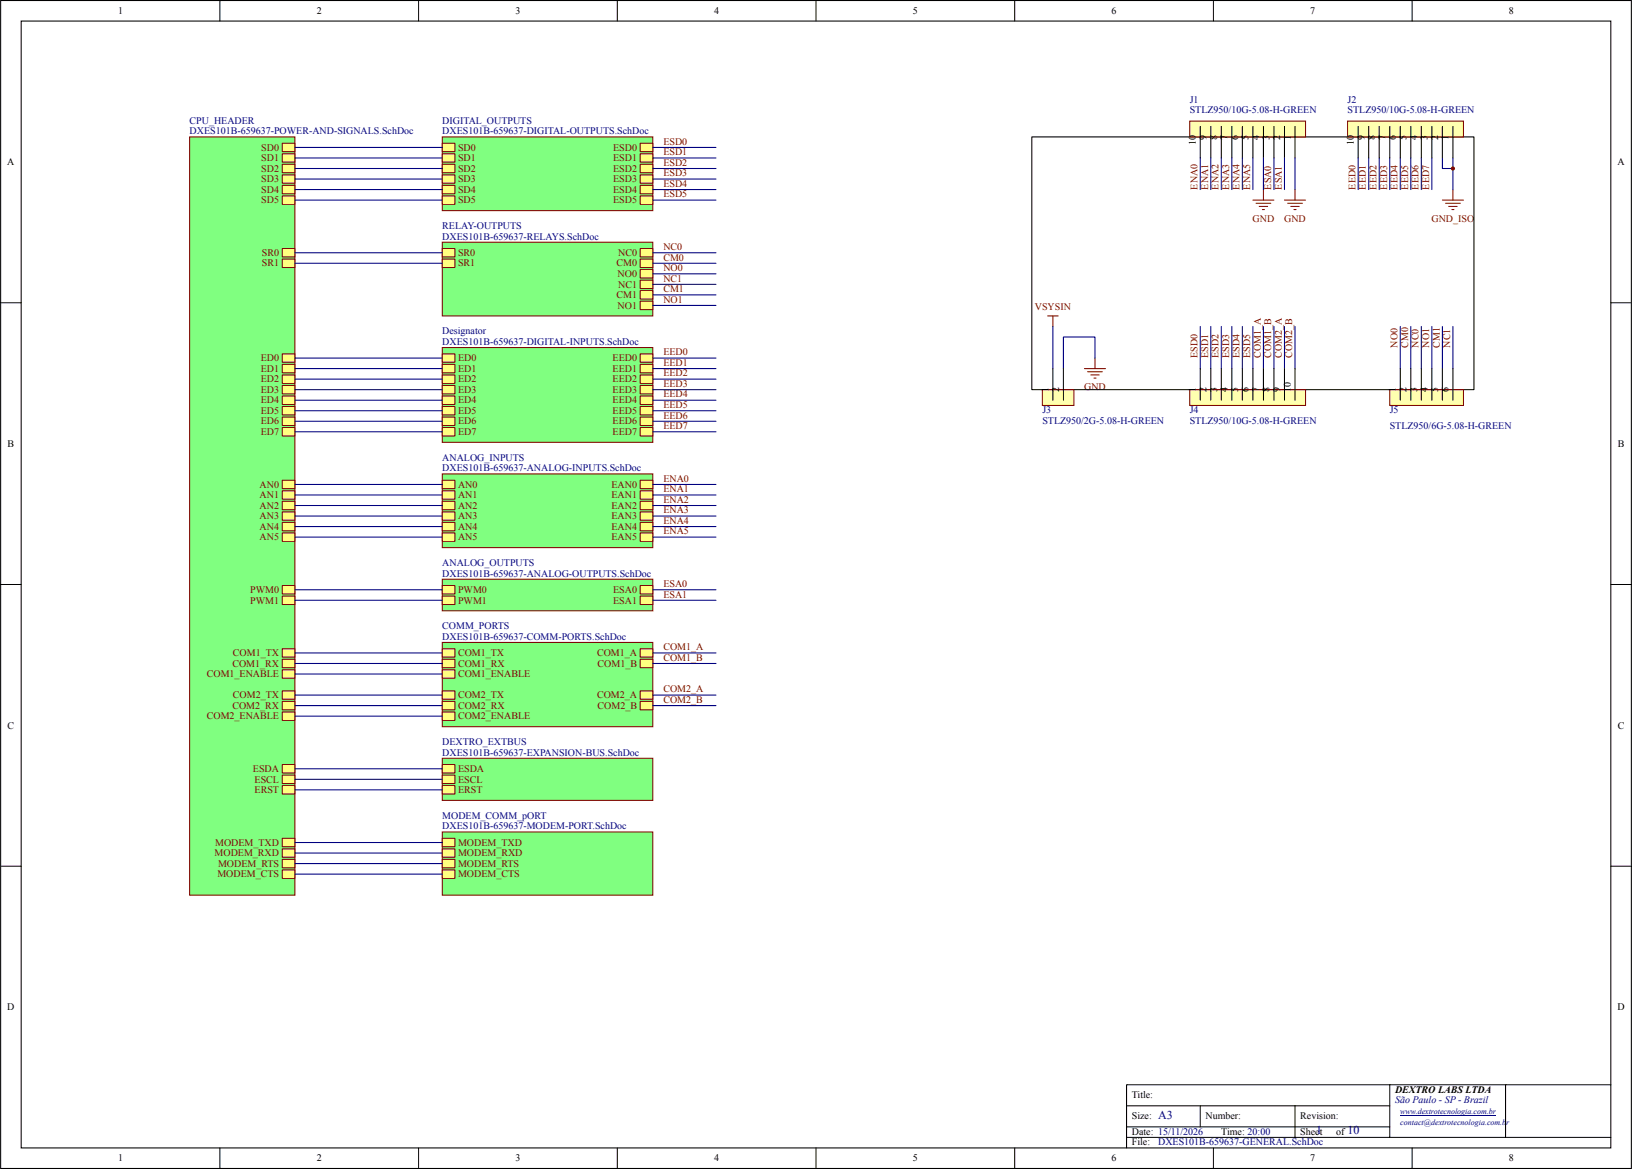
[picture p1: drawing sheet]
<svg xmlns="http://www.w3.org/2000/svg" width="394mm" height="282mm" viewBox="0 0 394 282" stroke-linecap="round" stroke-linejoin="round" font-family="sans-serif">
<path d="M.2 .1h393.3v281.7h-393.3zM5.1 5.1h383.5v271.7h-383.5zM271.8 266.7h63.5M271.8 274.3h116.8M271.8 271.7h63.5M289.5 266.7v5M312.4 266.7v7.6M335.3 261.6v12.7M363.2 261.6h-91.4v15.2M388.6 261.6h-25.4v12.7" fill="none" stroke="#000" stroke-width=".25"/>
<g fill="none" stroke="#000" stroke-width=".24">
<path d="M53 .1v5M101 .1v5M148.9 .1v5M196.8 .1v5M244.8 .1v5M292.7 .1v5M340.7 .1v5M.2 73h4.9M388.6 73h4.9M.2 140.9h4.9M388.6 140.9h4.9M.2 208.9h4.9"/>
<path d="M388.6 208.9h4.9M53 276.8v5M101 276.8v5M148.9 276.8v5M196.8 276.8v5M244.8 276.8v5M292.7 276.8v5M340.7 276.8v5"/>
</g>
<path d="M337.8 268.9h23.1" fill="none" stroke="#000080" stroke-width=".24"/>
<path d="M45.7 33h25.4v182.9h-25.4z" fill="#80ff80" stroke="#800000" stroke-width=".25"/>
<g fill="#ffff80" stroke="#800000" stroke-width=".25">
<path d="M68.1 34.5h3v2.1h-3z"/>
<path d="M68.1 37.1h3v2h-3z"/>
<path d="M68.1 39.6h3v2.1h-3z"/>
<path d="M68.1 42.2h3v2h-3z"/>
<path d="M68.1 44.7h3v2h-3z"/>
<path d="M68.1 47.2h3v2.1h-3z"/>
<path d="M68.1 59.9h3v2.1h-3z"/>
<path d="M68.1 62.5h3v2h-3z"/>
<path d="M68.1 85.3h3v2.1h-3z"/>
<path d="M68.1 87.9h3v2h-3z"/>
<path d="M68.1 90.4h3v2h-3z"/>
<path d="M68.1 93h3v2h-3z"/>
<path d="M68.1 95.5h3v2h-3z"/>
<path d="M68.1 98h3v2.1h-3z"/>
<path d="M68.1 100.6h3v2h-3z"/>
<path d="M68.1 103.1h3v2h-3z"/>
<path d="M68.1 115.8h3v2h-3z"/>
<path d="M68.1 118.3h3v2.1h-3z"/>
<path d="M68.1 120.9h3v2h-3z"/>
<path d="M68.1 123.4h3v2.1h-3z"/>
<path d="M68.1 141.2h3v2h-3z"/>
<path d="M68.1 143.7h3v2.1h-3z"/>
<path d="M68.1 156.4h3v2.1h-3z"/>
<path d="M68.1 159h3v2h-3z"/>
<path d="M68.1 161.5h3v2.1h-3z"/>
<path d="M68.1 166.6h3v2h-3z"/>
<path d="M68.1 169.1h3v2.1h-3z"/>
<path d="M68.1 171.7h3v2h-3z"/>
<path d="M68.1 184.4h3v2h-3z"/>
<path d="M68.1 186.9h3v2h-3z"/>
<path d="M68.1 189.5h3v2h-3z"/>
<path d="M68.1 202.2h3v2h-3z"/>
<path d="M68.1 204.7h3v2h-3z"/>
<path d="M68.1 207.2h3v2.1h-3z"/>
<path d="M68.1 209.8h3v2h-3z"/>
<path d="M68.1 126h3v2h-3z"/>
<path d="M68.1 128.5h3v2h-3z"/>
</g>
<path d="M106.7 33h50.8v17.8h-50.8z" fill="#80ff80" stroke="#800000" stroke-width=".25"/>
<g fill="#ffff80" stroke="#800000" stroke-width=".25">
<path d="M106.7 34.5h3v2.1h-3z"/>
<path d="M106.7 37.1h3v2h-3z"/>
<path d="M106.7 39.6h3v2.1h-3z"/>
<path d="M106.7 42.2h3v2h-3z"/>
<path d="M106.7 44.7h3v2h-3z"/>
<path d="M106.7 47.2h3v2.1h-3z"/>
<path d="M154.4 34.5h3.1v2.1h-3.1z"/>
<path d="M154.4 37.1h3.1v2h-3.1z"/>
<path d="M154.4 39.6h3.1v2.1h-3.1z"/>
<path d="M154.4 42.2h3.1v2h-3.1z"/>
<path d="M154.4 44.7h3.1v2h-3.1z"/>
<path d="M154.4 47.2h3.1v2.1h-3.1z"/>
</g>
<path d="M106.7 58.4h50.8v17.8h-50.8z" fill="#80ff80" stroke="#800000" stroke-width=".25"/>
<g fill="#ffff80" stroke="#800000" stroke-width=".25">
<path d="M106.7 59.9h3v2.1h-3z"/>
<path d="M106.7 62.5h3v2h-3z"/>
<path d="M154.4 59.9h3.1v2.1h-3.1z"/>
<path d="M154.4 62.5h3.1v2h-3.1z"/>
<path d="M154.4 65h3.1v2h-3.1z"/>
<path d="M154.4 67.6h3.1v2h-3.1z"/>
<path d="M154.4 70.1h3.1v2h-3.1z"/>
<path d="M154.4 72.6h3.1v2.1h-3.1z"/>
</g>
<path d="M106.7 83.8h50.8v22.9h-50.8z" fill="#80ff80" stroke="#800000" stroke-width=".25"/>
<g fill="#ffff80" stroke="#800000" stroke-width=".25">
<path d="M106.7 85.3h3v2.1h-3z"/>
<path d="M106.7 87.9h3v2h-3z"/>
<path d="M106.7 90.4h3v2h-3z"/>
<path d="M106.7 93h3v2h-3z"/>
<path d="M106.7 95.5h3v2h-3z"/>
<path d="M106.7 98h3v2.1h-3z"/>
<path d="M106.7 100.6h3v2h-3z"/>
<path d="M106.7 103.1h3v2h-3z"/>
<path d="M154.4 85.3h3.1v2.1h-3.1z"/>
<path d="M154.4 87.9h3.1v2h-3.1z"/>
<path d="M154.4 90.4h3.1v2h-3.1z"/>
<path d="M154.4 93h3.1v2h-3.1z"/>
<path d="M154.4 95.5h3.1v2h-3.1z"/>
<path d="M154.4 100.6h3.1v2h-3.1z"/>
<path d="M154.4 98h3.1v2.1h-3.1z"/>
<path d="M154.4 103.1h3.1v2h-3.1z"/>
</g>
<path d="M106.7 114.3h50.8v17.8h-50.8z" fill="#80ff80" stroke="#800000" stroke-width=".25"/>
<g fill="#ffff80" stroke="#800000" stroke-width=".25">
<path d="M106.7 115.8h3v2h-3z"/>
<path d="M106.7 118.3h3v2.1h-3z"/>
<path d="M106.7 120.9h3v2h-3z"/>
<path d="M106.7 123.4h3v2.1h-3z"/>
<path d="M154.4 115.8h3.1v2h-3.1z"/>
<path d="M154.4 118.3h3.1v2.1h-3.1z"/>
<path d="M154.4 120.9h3.1v2h-3.1z"/>
<path d="M154.4 123.4h3.1v2.1h-3.1z"/>
<path d="M154.4 126h3.1v2h-3.1z"/>
<path d="M154.4 128.5h3.1v2h-3.1z"/>
<path d="M106.7 126h3v2h-3z"/>
<path d="M106.7 128.5h3v2h-3z"/>
</g>
<path d="M106.7 139.7h50.8v7.6h-50.8z" fill="#80ff80" stroke="#800000" stroke-width=".25"/>
<g fill="#ffff80" stroke="#800000" stroke-width=".25">
<path d="M106.7 141.2h3v2h-3z"/>
<path d="M106.7 143.7h3v2.1h-3z"/>
<path d="M154.4 141.2h3.1v2h-3.1z"/>
<path d="M154.4 143.7h3.1v2.1h-3.1z"/>
</g>
<path d="M106.7 154.9h50.8v20.3h-50.8z" fill="#80ff80" stroke="#800000" stroke-width=".25"/>
<g fill="#ffff80" stroke="#800000" stroke-width=".25">
<path d="M106.7 156.4h3v2.1h-3z"/>
<path d="M106.7 159h3v2h-3z"/>
<path d="M106.7 161.5h3v2.1h-3z"/>
<path d="M106.7 166.6h3v2h-3z"/>
<path d="M106.7 169.1h3v2.1h-3z"/>
<path d="M106.7 171.7h3v2h-3z"/>
<path d="M154.4 156.4h3.1v2.1h-3.1z"/>
<path d="M154.4 159h3.1v2h-3.1z"/>
<path d="M154.4 166.6h3.1v2h-3.1z"/>
<path d="M154.4 169.1h3.1v2.1h-3.1z"/>
</g>
<path d="M106.7 182.9h50.8v10.1h-50.8z" fill="#80ff80" stroke="#800000" stroke-width=".25"/>
<g fill="#ffff80" stroke="#800000" stroke-width=".25">
<path d="M106.7 184.4h3v2h-3z"/>
<path d="M106.7 186.9h3v2h-3z"/>
<path d="M106.7 189.5h3v2h-3z"/>
</g>
<path d="M106.7 200.6h50.8v15.3h-50.8z" fill="#80ff80" stroke="#800000" stroke-width=".25"/>
<g fill="#ffff80" stroke="#800000" stroke-width=".25">
<path d="M106.7 202.2h3v2h-3z"/>
<path d="M106.7 204.7h3v2h-3z"/>
<path d="M106.7 207.2h3v2.1h-3z"/>
<path d="M106.7 209.8h3v2h-3z"/>
</g>
<g fill="none" stroke="#800000" stroke-width=".25">
<path d="M302.2 48.3h5.1M303 49h3.6M303.8 49.8h2M304.5 50.5h.5M304.8 45.7v2.6M309.9 48.3h5M310.6 49h3.6M311.4 49.8h2M312.1 50.5h.6M312.4 45.7v2.6M348 48.3h5M348.7 49h3.6"/>
<path d="M349.5 49.8h2M350.2 50.5h.6M350.5 45.7v2.6M252.7 76.2h2.6M254 76.2v2.5M261.6 88.9h5.1M262.4 89.6h3.5M263.1 90.4h2.1M263.9 91.2h.5M264.2 86.3v2.6"/>
</g>
<path d="M248.9 33h106.7v61h-106.7z" fill="none" stroke="#000" stroke-width=".25"/>
<path d="M287 29.2h27.9v3.8h-27.9z" fill="#ffffb0" stroke="#800000" stroke-width=".25"/>
<path d="M289.5 30.5v7.6M292.1 30.5v7.6M294.6 30.5v7.6M297.2 30.5v7.6M299.7 30.5v7.6M302.2 30.5v7.6M304.8 30.5v7.6M307.3 30.5v7.6M309.9 30.5v7.6M312.4 30.5v7.6" fill="none" stroke="#000" stroke-width=".25"/>
<g fill="none" stroke="#000080" stroke-width=".25">
<path d="M71.1 35.6h35.6M71.1 38.1h35.6M157.5 35.6h15.2M157.5 38.1h15.2M289.5 38.1v7.6M292.1 38.1v7.6M294.6 38.1v7.6M297.2 38.1v7.6M299.7 38.1v7.6M302.2 38.1v7.6M304.8 38.1v7.6M307.3 38.1v7.6"/>
<path d="M309.9 38.1v7.6M312.4 38.1v7.6M327.6 38.1v7.6M330.2 38.1v7.6M332.7 38.1v7.6M335.3 38.1v7.6M337.8 38.1v7.6M340.3 38.1v7.6M342.9 38.1v7.6M345.4 38.1v7.6M348 38.1v2.5h2.5M350.5 38.1v7.6"/>
<path d="M71.1 40.6h35.6M71.1 43.2h35.6M71.1 45.7h35.6M71.1 48.3h35.6M157.5 40.6h15.2M157.5 43.2h15.2M157.5 45.7h15.2M157.5 48.3h15.2M71.1 61h35.6M71.1 63.5h35.6M157.5 61h15.2M157.5 63.5h15.2"/>
<path d="M157.5 66h15.2M157.5 68.6h15.2M157.5 71.1h15.2M157.5 73.6h15.2M254 78.7v10.2M289.5 78.7v10.2M292.1 78.7v10.2M294.6 78.7v10.2M297.2 78.7v10.2M299.7 78.7v10.2M302.2 78.7v10.2M304.8 78.7v10.2"/>
<path d="M307.3 78.7v10.2M309.9 78.7v10.2M312.4 78.7v10.2M337.8 78.7v10.2M340.3 78.7v10.2M342.9 78.7v10.2M345.4 78.7v10.2M348 78.7v10.2M350.5 78.7v10.2M71.1 86.3h35.6M71.1 88.9h35.6M71.1 91.4h35.6"/>
<path d="M71.1 94h35.6M71.1 96.5h35.6M71.1 99h35.6M157.5 86.3h15.2M157.5 88.9h15.2M157.5 91.4h15.2M157.5 94h15.2M157.5 96.5h15.2M157.5 99h15.2M264.2 86.3v-5h-7.7v7.6M71.1 101.6h35.6M71.1 104.1h35.6"/>
<path d="M71.1 116.8h35.6M71.1 119.4h35.6M157.5 101.6h15.2M157.5 104.1h15.2M157.5 116.8h15.2M157.5 119.4h15.2M71.1 121.9h35.6M71.1 124.4h35.6M71.1 127h35.6M71.1 129.5h35.6M157.5 121.9h15.2M157.5 124.4h15.2"/>
<path d="M157.5 127h15.2M157.5 129.5h15.2M71.1 142.2h35.6M71.1 144.8h35.6M71.1 157.5h35.6M71.1 160h35.6M157.5 142.2h15.2M157.5 144.8h15.2M157.5 157.5h15.2M157.5 160h15.2M71.1 162.5h35.6M71.1 167.6h35.6"/>
<path d="M71.1 170.2h35.6M71.1 172.7h35.6M157.5 167.6h15.2M157.5 170.2h15.2M71.1 185.4h35.6M71.1 187.9h35.6M71.1 190.5h35.6M71.1 203.2h35.6M71.1 205.7h35.6M71.1 208.3h35.6M71.1 210.8h35.6"/>
</g>
<path d="M325.1 29.2h27.9v3.8h-27.9z" fill="#ffffb0" stroke="#800000" stroke-width=".25"/>
<path d="M327.6 30.5v7.6M330.2 30.5v7.6M332.7 30.5v7.6M335.3 30.5v7.6M337.8 30.5v7.6M340.3 30.5v7.6M342.9 30.5v7.6M345.4 30.5v7.6M348 30.5v7.6M350.5 30.5v7.6" fill="none" stroke="#000" stroke-width=".25"/>
<path d="M251.5 94h7.6v3.8h-7.6z" fill="#ffffb0" stroke="#800000" stroke-width=".25"/>
<path d="M254 88.9v7.6M256.5 88.9v7.6" fill="none" stroke="#000" stroke-width=".25"/>
<path d="M287 94h27.9v3.8h-27.9z" fill="#ffffb0" stroke="#800000" stroke-width=".25"/>
<path d="M289.5 88.9v7.6M292.1 88.9v7.6M294.6 88.9v7.6M297.2 88.9v7.6M299.7 88.9v7.6M302.2 88.9v7.6M304.8 88.9v7.6M307.3 88.9v7.6M309.9 88.9v7.6M312.4 88.9v7.6" fill="none" stroke="#000" stroke-width=".25"/>
<path d="M335.3 94h17.7v3.8h-17.7z" fill="#ffffb0" stroke="#800000" stroke-width=".25"/>
<path d="M337.8 88.9v7.6M340.3 88.9v7.6M342.9 88.9v7.6M345.4 88.9v7.6M348 88.9v7.6M350.5 88.9v7.6" fill="none" stroke="#000" stroke-width=".25"/>
<circle cx="350.5" cy="40.6" r=".51" fill="#800000"/>
<g font-size="2.9" fill="#000080">
<text x="279.4" y="269.9">A3</text>
<text x="317.5" y="273.5">1</text>
<text x="325.1" y="273.5">10</text>
</g>
<g font-size="2.4">
<text x="28.5" y="3.4">1</text>
<text x="76.4" y="3.4">2</text>
<text x="124.3" y="3.4">3</text>
<text x="172.3" y="3.4">4</text>
<text x="220.2" y="3.4">5</text>
<text x="268.1" y="3.4">6</text>
<text x="316.1" y="3.4">7</text>
<text x="364" y="3.4">8</text>
<text x="288.5" y="34.9" transform="rotate(-90 288.5 34.9)">10</text>
<text x="291.1" y="33.7" transform="rotate(-90 291.1 33.7)">9</text>
<text x="293.6" y="33.7" transform="rotate(-90 293.6 33.7)">8</text>
<text x="296.1" y="33.7" transform="rotate(-90 296.1 33.7)">7</text>
<text x="298.7" y="33.7" transform="rotate(-90 298.7 33.7)">6</text>
<text x="301.2" y="33.7" transform="rotate(-90 301.2 33.7)">5</text>
<text x="303.8" y="33.7" transform="rotate(-90 303.8 33.7)">4</text>
<text x="306.3" y="33.7" transform="rotate(-90 306.3 33.7)">3</text>
<text x="308.8" y="33.7" transform="rotate(-90 308.8 33.7)">2</text>
<text x="311.4" y="33.7" transform="rotate(-90 311.4 33.7)">1</text>
<text x="326.6" y="34.9" transform="rotate(-90 326.6 34.9)">10</text>
<text x="329.1" y="33.7" transform="rotate(-90 329.1 33.7)">9</text>
<text x="331.7" y="33.7" transform="rotate(-90 331.7 33.7)">8</text>
<text x="334.2" y="33.7" transform="rotate(-90 334.2 33.7)">7</text>
<text x="336.8" y="33.7" transform="rotate(-90 336.8 33.7)">6</text>
<text x="339.3" y="33.7" transform="rotate(-90 339.3 33.7)">5</text>
<text x="341.8" y="33.7" transform="rotate(-90 341.8 33.7)">4</text>
<text x="344.4" y="33.7" transform="rotate(-90 344.4 33.7)">3</text>
<text x="346.9" y="33.7" transform="rotate(-90 346.9 33.7)">2</text>
<text x="349.5" y="33.7" transform="rotate(-90 349.5 33.7)">1</text>
<text x="1.8" y="39.8">A</text>
<text x="390.2" y="39.8">A</text>
<text x="253" y="94.5" transform="rotate(-90 253 94.5)">1</text>
<text x="255.5" y="94.5" transform="rotate(-90 255.5 94.5)">2</text>
<text x="288.5" y="94.5" transform="rotate(-90 288.5 94.5)">1</text>
<text x="291.1" y="94.5" transform="rotate(-90 291.1 94.5)">2</text>
<text x="293.6" y="94.5" transform="rotate(-90 293.6 94.5)">3</text>
<text x="296.1" y="94.5" transform="rotate(-90 296.1 94.5)">4</text>
<text x="298.7" y="94.5" transform="rotate(-90 298.7 94.5)">5</text>
<text x="301.2" y="94.5" transform="rotate(-90 301.2 94.5)">6</text>
<text x="303.8" y="94.5" transform="rotate(-90 303.8 94.5)">7</text>
<text x="306.3" y="94.5" transform="rotate(-90 306.3 94.5)">8</text>
<text x="308.8" y="94.5" transform="rotate(-90 308.8 94.5)">9</text>
<text x="311.4" y="94.5" transform="rotate(-90 311.4 94.5)">10</text>
<text x="336.8" y="94.5" transform="rotate(-90 336.8 94.5)">1</text>
<text x="339.3" y="94.5" transform="rotate(-90 339.3 94.5)">2</text>
<text x="341.8" y="94.5" transform="rotate(-90 341.8 94.5)">3</text>
<text x="344.4" y="94.5" transform="rotate(-90 344.4 94.5)">4</text>
<text x="346.9" y="94.5" transform="rotate(-90 346.9 94.5)">5</text>
<text x="349.5" y="94.5" transform="rotate(-90 349.5 94.5)">6</text>
<text x="1.8" y="107.8">B</text>
<text x="390.3" y="107.8">B</text>
<text x="1.8" y="175.7">C</text>
<text x="390.3" y="175.7">C</text>
<text x="1.8" y="243.6">D</text>
<text x="390.2" y="243.6">D</text>
<text x="336.5" y="263.5">DEXTRO LABS LTDA</text>
<text x="273" y="264.7">Title:</text>
<text x="273" y="269.8">Size:</text>
<text x="290.8" y="269.8">Number:</text>
<text x="313.7" y="269.8">Revision:</text>
<text x="273" y="273.6">Date: 15/11/2026</text>
<text x="294.6" y="273.6">Time: 20:00</text>
<text x="313.7" y="273.6">Sheet</text>
<text x="322.3" y="273.6">of</text>
<text x="28.5" y="280.1">1</text>
<text x="76.4" y="280.1">2</text>
<text x="124.3" y="280.1">3</text>
<text x="172.3" y="280.1">4</text>
<text x="220.2" y="280.1">5</text>
<text x="268.1" y="280.1">6</text>
<text x="273" y="276.2">File:</text>
<text x="316.1" y="280.1">7</text>
<text x="364" y="280.1">8</text>
</g>
<g font-size="2.4" fill="#000080">
<text x="45.7" y="29.8">CPU_HEADER</text>
<text x="106.7" y="29.8">DIGITAL_OUTPUTS</text>
<text x="287" y="24.7">J1</text>
<text x="287" y="27.3">STLZ950/10G-5.08-H-GREEN</text>
<text x="325.1" y="24.7">J2</text>
<text x="325.1" y="27.3">STLZ950/10G-5.08-H-GREEN</text>
<text x="45.7" y="32.4">DXES101B-659637-POWER-AND-SIGNALS.SchDoc</text>
<text x="106.7" y="32.4">DXES101B-659637-DIGITAL-OUTPUTS.SchDoc</text>
<text x="106.7" y="55.2">RELAY-OUTPUTS</text>
<text x="106.7" y="57.8">DXES101B-659637-RELAYS.SchDoc</text>
<text x="106.7" y="80.6">Designator</text>
<text x="106.7" y="83.2">DXES101B-659637-DIGITAL-INPUTS.SchDoc</text>
<text x="251.5" y="99.7">J3</text>
<text x="287" y="99.7">J4</text>
<text x="335.3" y="99.7">J5</text>
<text x="251.5" y="102.2">STLZ950/2G-5.08-H-GREEN</text>
<text x="287" y="102.2">STLZ950/10G-5.08-H-GREEN</text>
<text x="335.3" y="103.5">STLZ950/6G-5.08-H-GREEN</text>
<text x="106.7" y="111.1">ANALOG_INPUTS</text>
<text x="106.7" y="113.6">DXES101B-659637-ANALOG-INPUTS.SchDoc</text>
<text x="106.7" y="136.5">ANALOG_OUTPUTS</text>
<text x="106.7" y="139">DXES101B-659637-ANALOG-OUTPUTS.SchDoc</text>
<text x="106.7" y="151.7">COMM_PORTS</text>
<text x="106.7" y="154.3">DXES101B-659637-COMM-PORTS.SchDoc</text>
<text x="106.7" y="179.7">DEXTRO_EXTBUS</text>
<text x="106.7" y="182.2">DXES101B-659637-EXPANSION-BUS.SchDoc</text>
<text x="106.7" y="197.4">MODEM_COMM_pORT</text>
<text x="106.7" y="200">DXES101B-659637-MODEM-PORT.SchDoc</text>
<text x="336.5" y="266">São Paulo - SP - Brazil</text>
<text x="279.4" y="276.2">DXES101B-659637-GENERAL.SchDoc</text>
</g>
<g font-size="2.4" fill="#800000">
<text x="160" y="34.9">ESD0</text>
<text x="63" y="36.3">SD0</text>
<text x="63" y="38.9">SD1</text>
<text x="63" y="41.4">SD2</text>
<text x="110.5" y="36.3">SD0</text>
<text x="110.5" y="38.9">SD1</text>
<text x="110.5" y="41.4">SD2</text>
<text x="147.9" y="36.3">ESD0</text>
<text x="147.9" y="38.9">ESD1</text>
<text x="147.9" y="41.4">ESD2</text>
<text x="160" y="37.4">ESD1</text>
<text x="160" y="40">ESD2</text>
<text x="63" y="43.9">SD3</text>
<text x="63" y="46.5">SD4</text>
<text x="110.5" y="43.9">SD3</text>
<text x="110.5" y="46.5">SD4</text>
<text x="147.9" y="43.9">ESD3</text>
<text x="147.9" y="46.5">ESD4</text>
<text x="160" y="42.5">ESD3</text>
<text x="160" y="45.1">ESD4</text>
<text x="160" y="47.6">ESD5</text>
<text x="288.9" y="45.7" transform="rotate(-90 288.9 45.7)">ENA0</text>
<text x="291.4" y="45.7" transform="rotate(-90 291.4 45.7)">ENA1</text>
<text x="294" y="45.7" transform="rotate(-90 294 45.7)">ENA2</text>
<text x="296.5" y="45.7" transform="rotate(-90 296.5 45.7)">ENA3</text>
<text x="299.1" y="45.7" transform="rotate(-90 299.1 45.7)">ENA4</text>
<text x="301.6" y="45.7" transform="rotate(-90 301.6 45.7)">ENA5</text>
<text x="306.7" y="45.7" transform="rotate(-90 306.7 45.7)">ESA0</text>
<text x="309.2" y="45.7" transform="rotate(-90 309.2 45.7)">ESA1</text>
<text x="327" y="45.7" transform="rotate(-90 327 45.7)">EED0</text>
<text x="329.5" y="45.7" transform="rotate(-90 329.5 45.7)">EED1</text>
<text x="332.1" y="45.7" transform="rotate(-90 332.1 45.7)">EED2</text>
<text x="334.6" y="45.7" transform="rotate(-90 334.6 45.7)">EED3</text>
<text x="337.1" y="45.7" transform="rotate(-90 337.1 45.7)">EED4</text>
<text x="339.7" y="45.7" transform="rotate(-90 339.7 45.7)">EED5</text>
<text x="342.2" y="45.7" transform="rotate(-90 342.2 45.7)">EED6</text>
<text x="344.8" y="45.7" transform="rotate(-90 344.8 45.7)">EED7</text>
<text x="63" y="49">SD5</text>
<text x="110.5" y="49">SD5</text>
<text x="147.9" y="49">ESD5</text>
<text x="302.2" y="53.5">GND</text>
<text x="309.8" y="53.5">GND</text>
<text x="345.3" y="53.5">GND_ISO</text>
<text x="63.2" y="61.7">SR0</text>
<text x="63.2" y="64.3">SR1</text>
<text x="110.5" y="61.7">SR0</text>
<text x="110.5" y="64.3">SR1</text>
<text x="148.7" y="64.3">CM0</text>
<text x="149.1" y="61.7">NC0</text>
<text x="160" y="60.3">NC0</text>
<text x="160" y="62.8">CM0</text>
<text x="160" y="65.4">NO0</text>
<text x="148.7" y="71.9">CM1</text>
<text x="149" y="66.8">NO0</text>
<text x="149.1" y="69.3">NC1</text>
<text x="160" y="67.9">NC1</text>
<text x="160" y="70.5">CM1</text>
<text x="149" y="74.4">NO1</text>
<text x="160" y="73">NO1</text>
<text x="249.6" y="74.8">VSYSIN</text>
<text x="337.1" y="83.8" transform="rotate(-90 337.1 83.8)">NO0</text>
<text x="339.7" y="83.8" transform="rotate(-90 339.7 83.8)">CM0</text>
<text x="342.2" y="83.8" transform="rotate(-90 342.2 83.8)">NC0</text>
<text x="344.8" y="83.8" transform="rotate(-90 344.8 83.8)">NO1</text>
<text x="347.3" y="83.8" transform="rotate(-90 347.3 83.8)">CM1</text>
<text x="349.8" y="83.8" transform="rotate(-90 349.8 83.8)">NC1</text>
<text x="62.9" y="87.1">ED0</text>
<text x="62.9" y="89.7">ED1</text>
<text x="110.5" y="87.1">ED0</text>
<text x="110.5" y="89.7">ED1</text>
<text x="147.8" y="87.1">EED0</text>
<text x="147.8" y="89.7">EED1</text>
<text x="160" y="85.7">EED0</text>
<text x="160" y="88.2">EED1</text>
<text x="288.9" y="86.3" transform="rotate(-90 288.9 86.3)">ESD0</text>
<text x="291.4" y="86.3" transform="rotate(-90 291.4 86.3)">ESD1</text>
<text x="294" y="86.3" transform="rotate(-90 294 86.3)">ESD2</text>
<text x="296.5" y="86.3" transform="rotate(-90 296.5 86.3)">ESD3</text>
<text x="299.1" y="86.3" transform="rotate(-90 299.1 86.3)">ESD4</text>
<text x="301.6" y="86.3" transform="rotate(-90 301.6 86.3)">ESD5</text>
<text x="304.1" y="86.3" transform="rotate(-90 304.1 86.3)">COM1_A</text>
<text x="306.7" y="86.3" transform="rotate(-90 306.7 86.3)">COM1_B</text>
<text x="309.2" y="86.3" transform="rotate(-90 309.2 86.3)">COM2_A</text>
<text x="311.8" y="86.3" transform="rotate(-90 311.8 86.3)">COM2_B</text>
<text x="62.9" y="92.2">ED2</text>
<text x="62.9" y="94.7">ED3</text>
<text x="110.5" y="92.2">ED2</text>
<text x="110.5" y="94.7">ED3</text>
<text x="147.8" y="92.2">EED2</text>
<text x="147.8" y="94.7">EED3</text>
<text x="160" y="90.8">EED2</text>
<text x="160" y="93.3">EED3</text>
<text x="160" y="95.9">EED4</text>
<text x="261.5" y="94.1">GND</text>
<text x="62.9" y="97.3">ED4</text>
<text x="62.9" y="99.8">ED5</text>
<text x="110.5" y="97.3">ED4</text>
<text x="110.5" y="99.8">ED5</text>
<text x="147.8" y="97.3">EED4</text>
<text x="147.8" y="99.8">EED5</text>
<text x="160" y="98.4">EED5</text>
<text x="160" y="100.9">EED6</text>
<text x="62.9" y="102.4">ED6</text>
<text x="62.9" y="104.9">ED7</text>
<text x="110.5" y="102.4">ED6</text>
<text x="110.5" y="104.9">ED7</text>
<text x="147.8" y="102.4">EED6</text>
<text x="147.8" y="104.9">EED7</text>
<text x="160" y="103.5">EED7</text>
<text x="62.6" y="117.6">AN0</text>
<text x="110.5" y="117.6">AN0</text>
<text x="147.5" y="117.6">EAN0</text>
<text x="160" y="116.2">ENA0</text>
<text x="160" y="118.7">ENA1</text>
<text x="62.6" y="120.1">AN1</text>
<text x="62.6" y="122.7">AN2</text>
<text x="62.6" y="125.2">AN3</text>
<text x="110.5" y="120.1">AN1</text>
<text x="110.5" y="122.7">AN2</text>
<text x="110.5" y="125.2">AN3</text>
<text x="147.5" y="120.1">EAN1</text>
<text x="147.5" y="122.7">EAN2</text>
<text x="147.5" y="125.2">EAN3</text>
<text x="160" y="121.2">ENA2</text>
<text x="160" y="123.8">ENA3</text>
<text x="62.6" y="127.8">AN4</text>
<text x="62.6" y="130.3">AN5</text>
<text x="110.5" y="127.8">AN4</text>
<text x="110.5" y="130.3">AN5</text>
<text x="147.5" y="127.8">EAN4</text>
<text x="147.5" y="130.3">EAN5</text>
<text x="160" y="126.3">ENA4</text>
<text x="160" y="128.9">ENA5</text>
<text x="60.4" y="143">PWM0</text>
<text x="110.5" y="143">PWM0</text>
<text x="147.9" y="143">ESA0</text>
<text x="160" y="141.6">ESA0</text>
<text x="60.4" y="145.5">PWM1</text>
<text x="110.5" y="145.5">PWM1</text>
<text x="147.9" y="145.5">ESA1</text>
<text x="160" y="144.1">ESA1</text>
<text x="56.1" y="160.8">COM1_RX</text>
<text x="56.2" y="158.2">COM1_TX</text>
<text x="110.5" y="158.2">COM1_TX</text>
<text x="110.5" y="160.8">COM1_RX</text>
<text x="144" y="158.2">COM1_A</text>
<text x="144.2" y="160.8">COM1_B</text>
<text x="160" y="156.8">COM1_A</text>
<text x="160" y="159.3">COM1_B</text>
<text x="49.9" y="163.3">COM1_ENABLE</text>
<text x="110.5" y="163.3">COM1_ENABLE</text>
<text x="160" y="167">COM2_A</text>
<text x="49.9" y="173.5">COM2_ENABLE</text>
<text x="56.1" y="170.9">COM2_RX</text>
<text x="56.2" y="168.4">COM2_TX</text>
<text x="110.5" y="168.4">COM2_TX</text>
<text x="110.5" y="170.9">COM2_RX</text>
<text x="110.5" y="173.5">COM2_ENABLE</text>
<text x="144" y="168.4">COM2_A</text>
<text x="144.2" y="170.9">COM2_B</text>
<text x="160" y="169.5">COM2_B</text>
<text x="61" y="186.2">ESDA</text>
<text x="61.4" y="188.7">ESCL</text>
<text x="61.4" y="191.2">ERST</text>
<text x="110.5" y="186.2">ESDA</text>
<text x="110.5" y="188.7">ESCL</text>
<text x="110.5" y="191.2">ERST</text>
<text x="51.9" y="203.9">MODEM_TXD</text>
<text x="110.5" y="203.9">MODEM_TXD</text>
<text x="51.8" y="206.5">MODEM_RXD</text>
<text x="52.6" y="209">MODEM_RTS</text>
<text x="110.5" y="206.5">MODEM_RXD</text>
<text x="110.5" y="209">MODEM_RTS</text>
<text x="52.4" y="211.6">MODEM_CTS</text>
<text x="110.5" y="211.6">MODEM_CTS</text>
</g>
<g font-size="1.9" fill="#000080">
<text x="337.8" y="268.7">www.dextrotecnologia.com.br</text>
<text x="337.8" y="271.2">contact@dextrotecnologia.com.br</text>
</g>
</svg>
